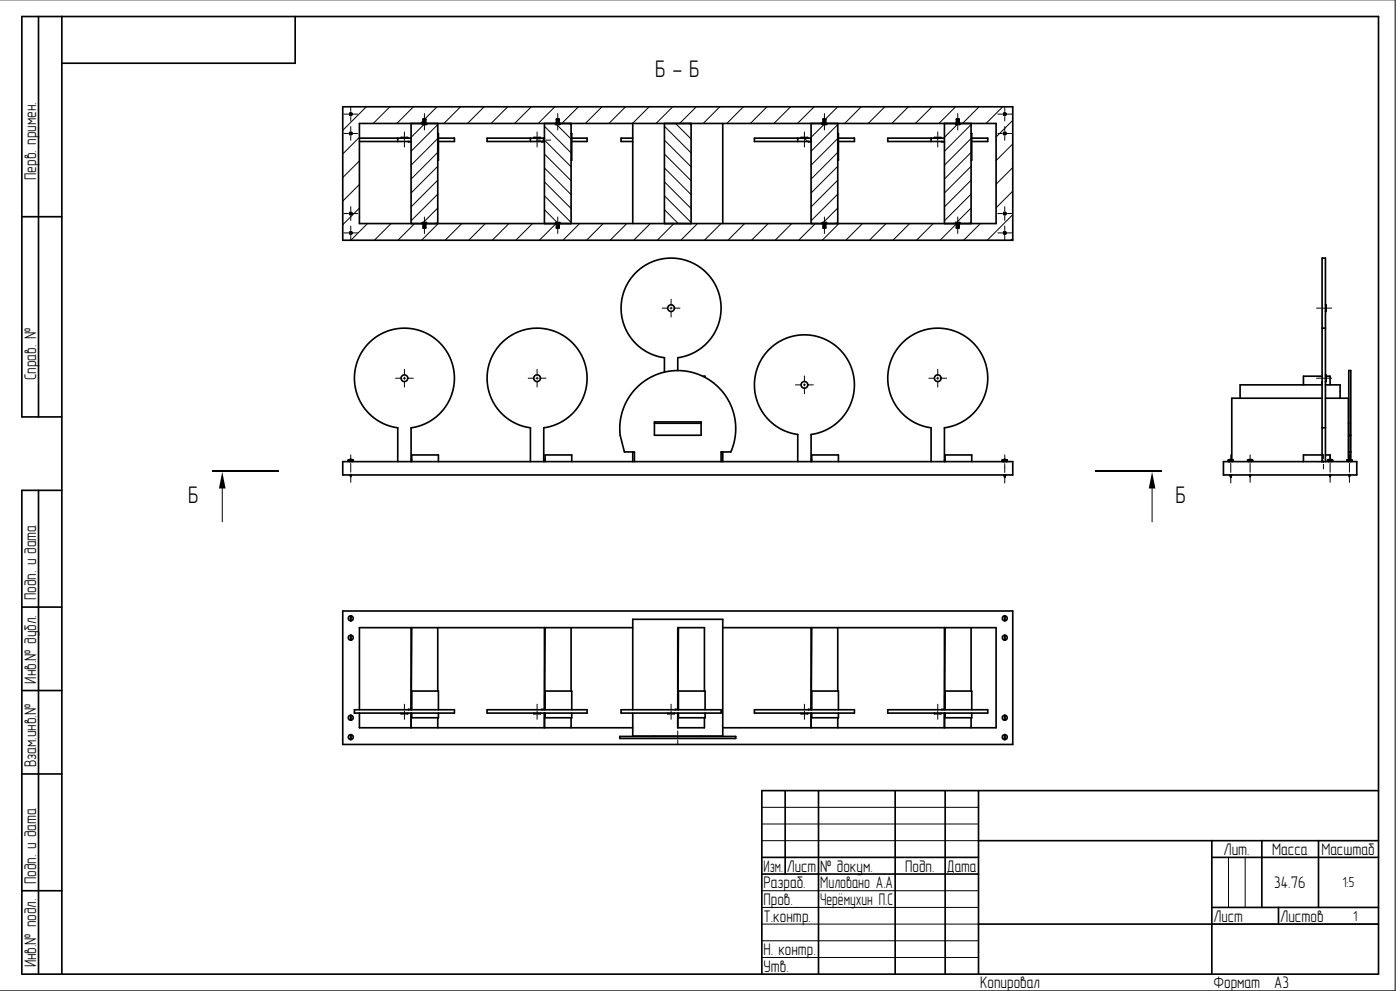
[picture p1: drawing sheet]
<svg xmlns="http://www.w3.org/2000/svg" width="420mm" height="297mm" viewBox="0 0 420 297" stroke-linecap="round" stroke-linejoin="round" font-family="sans-serif">
<g fill="none" stroke="#000" stroke-width=".5">
<path d="M11.6 5v120M18.6 5v287M88.6 5v14h-70M102.8 32h201v40h-201zM107.8 37h191v30h-191zM123.3 37v30M126.9 37v-1.3h.8v1.3M127 35.7l.1 1.5-.4 .1v-.3M127.6 35.7v1.5l.4 .1v-.3M131.3 37v30M163.3 37v30M166.9 37v-1.3h.8v1.3"/>
<path d="M167 35.7l.1 1.5-.4 .1v-.3M167.6 35.7v1.5l.4 .1v-.3M171.3 37v30M189.8 37v30M199.3 37v30M207.3 37v30M216.8 37v30M243.3 37v30M246.9 37v-1.3h.8v1.3M247 35.7l.1 1.5-.4 .1v-.3M247.6 35.7v1.5l.4 .1v-.3M251.3 37v30"/>
<path d="M283.3 37v30M286.9 37v-1.3h.8v1.3M287 35.7l.1 .4M287.1 36.1h.5M287.1 36.1v1.1l-.4 .1v-.3M287.6 36.1v1.1l.4 .1v-.3M287.6 35.7v.4M291.3 37v30M107.8 42.4h15.5M107.8 41.4h15.5M119.3 41.4v1M120.3 41.4v-.2h2v.2"/>
<path d="M122.5 42.4l.8 .1M131.3 40h.2v8h-.2M131.5 41.4h4.8v1h-4.8M159.1 41.4v1M160.1 41.4v-.2h2v.2M162.5 42.4l.8 .1M163.1 41.4v1h-17v-1h17.2M163.1 41.5h.2M171.3 40h.2v8h-.2M171.5 41.4h4.6v1h-4.6M189.8 41.4h-3.5v1h3.5M239.3 41.4v1"/>
<path d="M240.3 41.4v-.2h2v.2M242.5 42.4l.8 .1M243.3 41.4h-17v1h17M251.3 40h.2v8h-.2M251.5 41.4h4.8v1h-4.8M279.3 41.4v1M280.3 41.4v-.2h2v.2M282.5 42.4l.8 .1M283.3 41.4h-17v1h17M291.3 40h.2v8h-.2M291.5 41.4h4.8v1h-4.8M6.6 65h12"/>
<path d="M126.7 67v-.3l.4 .1v1.1M126.9 67v1.3h.8v-1.3M127.1 67.9h.5M127.1 67.9l-.1 .4M127.6 67.9v.4M128 67v-.3l-.4 .1v1.1M166.7 67v-.3l.4 .1v1.1M166.9 67v1.3h.8v-1.3M167.1 67.9h.5M167.1 67.9l-.1 .4M167.6 67.9v.4M168 67v-.3l-.4 .1v1.1"/>
<path d="M246.7 67v-.3l.4 .1v1.1M246.9 67v1.3h.8v-1.3M247.1 67.9h.5M247.1 67.9l-.1 .4M247.6 67.9v.4M248 67v-.3l-.4 .1v1.1M286.7 67v-.3l.4 .1v1.1M286.9 67v1.3h.8v-1.3M287.1 67.9h.5M287.1 67.9l-.1 .4M287.6 67.9v.4M288 67v-.3l-.4 .1v1.1"/>
<path d="M396.6 98.3h1M397.6 91.3h.2v2h-.2M203.3 111.1v-3.9a15 15 0 0 0 10.7-22.9 15 15 0 0 0-25.3 0 15 15 0 0 0 10.6 22.9v4.3M210.8 112.7h.7v.4M396.6 114.4v.6M396.6 112.7h-5.6v2.6M396.6 119.3h-27.1v18.4M396.6 115.3h-24.6v4M397.6 119.3h6.9v18.4M397.6 115.3h4.4v4M397.6 112.3h.2v2h-.2M397.8 112.7h1.2v2.6"/>
<path d="M18.6 125h-12v-120h407v287h-407v-145h12M102.8 138.3h201v4h-201zM104.5 138l.3 .3M104.5 137.9l.6-.2v.4l.2-.4 .7 .2M104.5 137.9v.1M104.5 138h.6M104.5 137.9h.6M105.3 138h.7M105.3 137.9h.7M106 138l-.4 .3M106 137.9v.1M119.3 138.3v-10.1a15 15 0 0 1-10.6-22.9 15 15 0 0 1 25.3 0 15 15 0 0 1-10.7 22.9v10.1"/>
<path d="M123.3 137.8h.2M123.5 138.3v-2h8v2M159.1 138.3v-10.1a15 15 0 0 1-10.6-22.9 15 15 0 0 1 25.3 0 15 15 0 0 1-10.7 22.9v10.1M163.1 137.8h.4M163.5 138.3v-2h8v2M189.8 135.4v2.9M190.3 138.3v-2.9h-3l-1.3-5a17.4 17.4 0 0 1 19.9-19.2 17.4 17.4 0 0 1 13.3 24.2h-2.9v2.9M196.3 126.4h14v4h-14zM196.3 126.8h14M216.8 135.4v2.9M239.3 138.3v-8.1a15 15 0 0 1-10.6-22.9 15 15 0 0 1 25.3 0 15 15 0 0 1-10.7 22.9v8.1M243.3 137.8h.2"/>
<path d="M243.5 138.3v-2h8v2M279.3 138.3v-10.1a15 15 0 0 1-10.6-22.9 15 15 0 0 1 25.3 0 15 15 0 0 1-10.7 22.9v10.1M283.3 137.8h.2M283.5 138.3v-2h8v2M300.7 138l.3 .3M300.7 137.9l.6-.2v.4l.2-.4 .7 .2M300.7 138.2l.1 .1M300.7 137.9v.1M300.7 138h.6M300.7 137.9h.6M300.7 138.2h.2M300.7 138.1v.1"/>
<path d="M301.5 138h.7M301.5 137.9h.7M302 138.2h.2M302.1 138.1l.1 .1M302.2 138l-.4 .3M302.2 138.2l-.2 .1M302.2 137.9v.1M367 138.3h40v4h-40zM368.5 137.9l.8-.2 .7 .2M368.5 138h1.5M368.5 137.9h1.5M368.5 138.2h.2"/>
<path d="M368.5 138.1h.1M368.5 138.2l.1 .1M368.5 138l.1 .1M368.5 137.9v.1M368.5 138.1v.1M368.6 138.1h-.1M368.6 138.1l.2 .2M368.6 138.1h.1M368.6 138.3h.1M369.8 138.1h.1M369.9 138.1l-.3 .2M370 138l-.2 .1"/>
<path d="M370 137.9v.1M374.3 137.9l.8-.2 .7 .2M374.3 138h1.5M374.3 137.9h1.5M374.3 138l.1 .1M374.3 137.9v.1M374.4 138.1l.2 .2M374.4 138.1h.1M375.6 138.1h.1M375.7 138.1l-.3 .2M375.8 138l-.2 .1M375.8 137.9v.1"/>
<path d="M396.6 138l-.1 .3M396.6 136.3h-5.6v2M396.6 138.3v-61h1v61M396.6 128.2h1M397.6 136.3h1.4v1.4M398.3 137.9l.8-.2 .7 .2M398.3 138h1.5M398.3 137.9h1.5M398.3 138l.1 .1M398.3 137.9v.1M398.4 138.1l.2 .2M398.4 138.1h.1"/>
<path d="M399.6 138.1h.1M399.7 138.1l-.3 .2M399.8 138l-.2 .1M399.8 137.9v.1M404.1 138l.3 .3M404.1 137.9l.8-.2 .7 .2M404.1 138h1.5M404.1 137.9h1.5M404.1 137.9v.1M404.5 126.8h.1M404.5 130.8h.1M404.6 130.4h.6"/>
<path d="M404.6 135.4h.6M404.6 137.7v-26.6h.6v26.7M405.4 138.1h.1M405.5 138.1l-.3 .2M405.6 138l-.2 .1M405.6 137.9v.1M11.6 147v145M105 142.3l.2 .6 .2-.6M301.2 142.3l.2 .8 .3-.8M301.2 142.3l.2 .6 .2-.6M369 142.3l.2 .8 .3-.8M369 142.3l.2 .6 .2-.6"/>
<path d="M374.8 142.3l.2 .6 .2-.6M398.8 142.3l.2 .6 .2-.6M404.6 142.3l.2 .6 .2-.6M6.6 182h12M102.8 183.1h201v40h-201zM104.7 190.6l.4-.2v1.4a.74 .74 0 0 1-.6-.5 .74 .74 0 0 1 .2-.7zM104.7 184.8l.4-.2v1.4a.74 .74 0 0 1-.6-.5 .74 .74 0 0 1 .2-.7zM105.1 184.7h.2M105.1 190.5h.2M105.1 185.9h.2M105.1 191.7h.2M105.3 190.4a.74 .74 0 0 1 .7 .7 .74 .74 0 0 1-.7 .7z"/>
<path d="M105.3 184.6a.74 .74 0 0 1 .7 .7 .74 .74 0 0 1-.7 .7zM123.3 188.1v24.5M123.5 188.1l-.1 24.5M131.3 188.1v19M163.3 188.1v24.5l.2-24.5M171.3 188.1v19M189.8 188.1h-82v24.6M203.5 188.1l-.2 24.5v-24.5h8v19M216.8 188.1h82v30h-82M243.3 188.1v24.5M243.5 188.1l-.1 24.5M251.3 188.1v19"/>
<path d="M283.3 188.1v24.5l.2-24.5M291.3 188.1v19M300.9 184.8l.4-.2v1.4a.74 .74 0 0 1-.6-.5 .74 .74 0 0 1 .2-.7zM300.9 190.6l.4-.2v1.4a.74 .74 0 0 1-.6-.5 .74 .74 0 0 1 .2-.7zM301.3 184.7h.2M301.3 190.5h.2M301.3 185.9h.2M301.3 191.7h.2M301.5 184.6a.74 .74 0 0 1 .7 .7 .74 .74 0 0 1-.7 .7zM301.5 190.4a.74 .74 0 0 1 .7 .7 .74 .74 0 0 1-.7 .7zM6.6 207h12M104.7 214.6l.4-.2v1.4a.74 .74 0 0 1-.6-.5 .74 .74 0 0 1 .2-.7z"/>
<path d="M105.1 214.5h.2M105.1 215.7h.2M105.3 214.4a.74 .74 0 0 1 .7 .7 .74 .74 0 0 1-.7 .7zM106.3 212.7h30v1h-30zM107.8 213.7v4.4h82M120.3 213.7v.2h2v-.2M123.3 213.7v4.4l.1-4.4M123.5 212.7v-5.6h8v5.6M123.5 213.7v1.4h8v-1.4M123.5 212.6l-1 .1M131.3 215.1v3M146.1 212.7h30v1h-30z"/>
<path d="M160.1 213.7v.2h2v-.2M163.3 213.7v4.4M163.5 212.7v-5.6h8v5.6M163.5 213.7v1.4h8v-1.4M163.5 212.6l-1 .1M171.3 215.1v3M186.3 212.7h30v1h-30zM189.8 212.7v-27.1h27v35h-27v-6.9M200.3 213.7v.2h2v-.2M203.3 213.7v4.4h8v-3M203.5 212.7v-5.6h8v5.6M203.5 213.7v1.4h8v-1.4"/>
<path d="M203.5 212.6l-1 .1M226.3 212.7h30v1h-30zM240.3 213.7v.2h2v-.2M243.3 213.7v4.4l.1-4.4M243.5 212.7v-5.6h8v5.6M243.5 213.7v1.4h8v-1.4M243.5 212.6l-1 .1M251.3 215.1v3M266.3 212.7h30v1h-30zM280.3 213.7v.2h2v-.2M283.3 213.7v4.4M283.5 212.7v-5.6h8v5.6"/>
<path d="M283.5 213.7v1.4h8v-1.4M283.5 212.6l-1 .1M291.3 215.1v3M300.9 214.6l.4-.2v1.4a.74 .74 0 0 1-.6-.5 .74 .74 0 0 1 .2-.7zM301.3 214.5h.2M301.3 215.7h.2M301.5 214.4a.74 .74 0 0 1 .7 .7 .74 .74 0 0 1-.7 .7zM6.6 232h12M104.7 220.4l.4-.2v1.4a.74 .74 0 0 1-.6-.5 .74 .74 0 0 1 .2-.7zM105.1 220.3h.2M105.1 221.5h.2M105.3 220.2a.74 .74 0 0 1 .7 .7 .74 .74 0 0 1-.7 .7z"/>
<path d="M185.9 220.7h34.8v.6h-34.8zM196.3 220.6v.1M210.3 220.6v.1M235.6 237v25M245.6 237v55M268.6 237v55M283.6 237v55M293.6 237v55M300.9 220.4l.4-.2v1.4a.74 .74 0 0 1-.6-.5 .74 .74 0 0 1 .2-.7zM301.3 220.3h.2M301.3 221.5h.2M301.5 220.2a.74 .74 0 0 1 .7 .7 .74 .74 0 0 1-.7 .7z"/>
<path d="M413.6 237h-185v55M228.6 257h65M293.6 252h120M363.6 257h50M363.6 252v40M378.6 252v20M395.6 252v20M6.6 267h12M228.6 262h65M293.6 277h120M363.6 272h50M383.6 272v5"/>
<circle cx="105.2" cy="34.2" r=".4"/>
<circle cx="301.4" cy="34.2" r=".4"/>
<circle cx="105.2" cy="40" r=".4"/>
<circle cx="301.4" cy="40" r=".4"/>
<circle cx="105.2" cy="69.8" r=".4"/>
<circle cx="105.2" cy="64" r=".4"/>
<circle cx="301.4" cy="69.8" r=".4"/>
<circle cx="301.4" cy="64" r=".4"/>
<circle cx="201.3" cy="92.3" r="1"/>
<circle cx="121.3" cy="113.3" r="1"/>
<circle cx="161.1" cy="113.3" r="1"/>
<circle cx="241.3" cy="115.3" r="1"/>
<circle cx="281.3" cy="113.3" r="1"/>
</g>
<g fill="none" stroke="#000" stroke-width=".3">
<path d="M-.1 0h418.7v297h-418.7M102.8 32h.1M103.2 34.2h1.3M105 33.9h-.1M105 34.2h.5M105.2 32.1v1.3M105.2 33.9v.6M105.2 35v1.3M105.2 37.9v1.3M105.2 39.7v.6M106 34.2h1.3M109.9 32l-7.1 7.1"/>
<path d="M117 32l-5 5M121.3 39.5v1.5M124 32l-5 5M127.3 34v1.6M127.3 36.2v.6M127.3 37.4v1.6M127.5 37l-4.2 4.2M131.1 32l-5 5M131.3 37.3l-8 8M138.2 32l-5 5M145.3 32l-5 5M152.3 32l-5 5"/>
<path d="M159.4 32l-5 5M161.1 39.5v1.5M163.3 37.8l8 8M166.5 32l-5 5M166.7 37l4.6 4.7M167.3 34v1.6M167.3 36.2v.6M167.3 37.4v1.6M170.8 37l.5 .5M173.5 32l-5 5M180.6 32l-5 5M187.7 32l-5 5"/>
<path d="M194.7 32l-5 5M199.3 37.8l8 8M201.8 32l-5 5M202.7 37l4.6 4.7M206.8 37l.5 .5M208.9 32l-5 5M216 32l-5 5M223 32l-5 5M230.1 32l-5 5M237.2 32l-5 5M241.3 39.5v1.5M244.2 32l-5 5"/>
<path d="M247.3 34v1.6M247.3 36.2v.6M247.3 37.4v1.6M247.5 37l-4.2 4.2M251.3 32l-5 5M251.3 37.3l-8 8M258.4 32l-5 5M265.5 32l-5 5M272.5 32l-5 5M279.6 32l-5 5M281.3 39.5v1.5M286.7 32l-5 5"/>
<path d="M287.3 34v1.6M287.3 36.2v.6M287.3 37.4v1.6M287.5 37l-4.2 4.2M291.3 37.3l-8 8M293.7 32l-5 5M299.4 34.2h1.3M300.8 32l-5 5M301.2 33.9h-.1M301.2 34.2h.5M301.4 32.1v1.3M301.4 33.9v.6"/>
<path d="M301.4 35v1.3M301.4 37.9v1.3M301.4 39.7v.6M302.2 34.2h1.3M303.8 36.1l-5 5M103.2 40h1.3M104.9 40.3h.1M105 40h.5M105.2 40.8v1.3M106 40h1.3M107.8 41.1l-5 5M107.8 48.2l-5 5"/>
<path d="M107.8 55.3l-5 5M121.3 41.5v.6M121.3 42.7v1.4M131.3 41.5l-8 8M131.3 45.7l-8 8M131.3 49.8l-8 8M131.3 54l-8 8M131.3 58.2l-8 8M160.9 42h1.3M161.1 41.5v.6M161.1 42.7v1.4M162.8 42h.5"/>
<path d="M163.3 58.7l8 8M163.3 54.5l8 8M163.3 50.3l8 8M163.3 46.2l8 8M163.3 42l8 8M163.8 42h1.4M199.3 58.7l8 8M199.3 54.5l8 8M199.3 50.3l8 8M199.3 46.2l8 8M199.3 42l8 8M241.3 41.4l1 1"/>
<path d="M241.3 41.5v.6M241.3 42.7v1.4M251.3 41.5l-8 8M251.3 45.7l-8 8M251.3 49.8l-8 8M251.3 54l-8 8M251.3 58.2l-8 8M281.3 41.5v.6M281.3 42.7v1.4M291.3 41.5l-8 8M291.3 45.7l-8 8M291.3 49.8l-8 8"/>
<path d="M291.3 54l-8 8M291.3 58.2l-8 8M299.4 40h1.3M301.1 40.3h.1M301.2 40h.5M301.4 40.8v1.3M302.2 40h1.3M303.8 43.1l-5 5M303.8 50.2l-5 5M303.8 57.3l-5 5M103.2 69.8h1.3M103.2 64h1.3"/>
<path d="M104.9 70.1h.1M105 63.7h-.1M105 69.8h.5M105 64h.5M105.2 61.9v1.3M105.2 63.7v.6M105.2 64.8v1.3M105.2 67.7v1.3M105.2 69.5v.6M105.2 70.6v1.3M106 69.8h1.3M106 64h1.3"/>
<path d="M107.8 62.4l-5 5M110.3 67l-5 5M117.3 67l-5 5M124.4 67l-5 5M127.3 65v1.6M127.3 67.2v.6M127.3 68.4v1.6M131.3 62.3l-4.6 4.7M131.3 66.5l-.5 .5M131.5 67l-5 5M138.5 67l-5 5M145.6 67l-5 5"/>
<path d="M152.7 67l-5 5M159.7 67l-5 5M163.3 62.8l4.2 4.2M166.8 67l-5 5M167.3 65v1.6M167.3 67.2v.6M167.3 68.4v1.6M173.9 67l-5 5M181 67l-5 5M188 67l-5 5M195.1 67l-5 5M199.3 62.8l4.2 4.2"/>
<path d="M202.2 67l-5 5M209.2 67l-5 5M216.3 67l-5 5M223.4 67l-5 5M230.5 67l-5 5M237.5 67l-5 5M244.6 67l-5 5M247.3 65v1.6M247.3 67.2v.6M247.3 68.4v1.6M251.3 62.3l-4.6 4.7M251.3 66.5l-.5 .5"/>
<path d="M251.7 67l-5 5M258.7 67l-5 5M265.8 67l-5 5M272.9 67l-5 5M280 67l-5 5M287 67l-5 5M287.3 65v1.6M287.3 67.2v.6M287.3 68.4v1.6M291.3 62.3l-4.6 4.7M291.3 66.5l-.5 .5M294.1 67l-5 5"/>
<path d="M299.4 69.8h1.3M299.4 64h1.3M301.1 64.3h.1M301.2 69.5h-.1M301.2 69.8h.5M301.2 64h.5M301.4 61.9v1.3M301.4 63.7v.6M301.4 64.8v1.3M301.4 67.7v1.3M301.4 69.5v.6M301.4 70.6v1.3"/>
<path d="M302.2 69.8h1.3M302.2 64h1.3M303.8 64.3l-7.6 7.7M303.8 71.4l-.6 .6M198.7 92.3h1.6M201 92.3h.7M201.3 89.7v1.6M201.3 92v.7M201.3 93.3v1.7M202.3 92.3h1.7M395 92.3h1.4M396.9 92.3h.6"/>
<path d="M398.1 92.3h1.4M118.7 113.3h1.6M121 113.3h.7M121.3 110.7v1.6M121.3 113v.7M121.3 114.3v1.7M122.3 113.3h1.7M158.5 113.3h1.6M160.8 113.3h.7M161.1 110.7v1.6M161.1 113v.7M161.1 114.3v1.7"/>
<path d="M162.1 113.3h1.7M238.7 115.3h1.6M241 115.3h.7M241.3 112.7v1.6M241.3 115v.7M241.3 116.3v1.7M242.3 115.3h1.7M278.7 113.3h1.6M281 113.3h.7M281.3 110.7v1.6M281.3 113v.7M281.3 114.3v1.7"/>
<path d="M282.3 113.3h1.7M395 113.3h1.4M396.9 113.3h.6M398.1 113.3h1.4M105.2 136.3v1.2M105.2 138v.4M105.2 138.9v1.1M301.4 136.3v1.2M301.4 138v.5M301.4 139v2.6M369.2 136.3v1.2M369.2 138v.4"/>
<path d="M369.2 138.9v1.1M375 136.3v1.2M375 138v.4M375 138.9v1.1M394.9 138.3h1.3M396.8 138.3h.5M397 136.2v1.3M397 138.1v.5M397 139.2v1.3M397.8 138.3h1.4M399 136.3v1.2M399 138v.4"/>
<path d="M399 138.9v1.1M404.8 136.3v1.2M404.8 138v.4M404.8 138.9v1.1M66.7 146.4v10M105.2 140.1v1.4M105.2 142.1v.5M105.2 143.2v1.4M301.4 142.2v.5M301.4 143.3v1.5M345.6 146.4v10M369.2 140.1v1.5"/>
<path d="M369.2 142.2v.5M369.2 143.3v1.5M375 140.1v1.4M375 142.1v.5M375 143.2v1.4M399 140.1v1.4M399 142.1v.5M399 143.2v1.4M404.8 140.1v1.4M404.8 142.1v.5M404.8 143.2v1.4M121.3 211v1.5"/>
<path d="M121.3 213v.6M121.3 214.2v1.4M161.1 211v1.5M161.1 213v.6M161.1 214.2v1.4M201.3 211v1.5M201.3 213v.6M201.3 214.2v1.4M203.3 219v1.3M241.3 211v1.5M241.3 213v.6M241.3 214.2v1.4"/>
<path d="M281.3 211v1.5M281.3 213v.6M281.3 214.2v1.4M203.3 220.8v.5M203.3 221.7v1.3M228.6 252h65M228.6 242h65M228.6 247h65M368.6 257v15M373.6 257v15M228.6 277h65M228.6 267h65"/>
<path d="M228.6 272h65M363.6 277h50M228.6 282h65M228.6 287h65"/>
</g>
<g fill="#000">
<path d="M66.7 141.4l1 5h-2zM345.6 141.4l1 5h-2z"/>
<path d="M63.7 140.9h20v.5h-20z" fill-rule="evenodd"/>
<path d="M328.6 140.9h20v.5h-20z" fill-rule="evenodd"/>
</g>
<g font-size="6.3">
<text x="196.5" y="23">Б - Б</text>
<text x="56.5" y="150.6">Б</text>
<text x="352.6" y="150.6">Б</text>
</g>
<g font-size="4.4">
<text x="10.8" y="53.9" transform="rotate(-90 10.8 53.9)">Перв. примен.</text>
<text x="10.8" y="113.9" transform="rotate(-90 10.8 113.9)">Справ. №</text>
<text x="10.8" y="179.9" transform="rotate(-90 10.8 179.9)">Подп. и дата</text>
<text x="10.8" y="204.9" transform="rotate(-90 10.8 204.9)">Инв.№ дубл.</text>
<text x="10.8" y="229.9" transform="rotate(-90 10.8 229.9)">Взам.инв.№</text>
<text x="367.1" y="256.2">Лит.</text>
<text x="381.7" y="256.2">Масса</text>
<text x="396.4" y="256.2">Масштаб</text>
<text x="229.1" y="261.2">Изм.</text>
<text x="236.1" y="261.2">Лист</text>
<text x="246.1" y="261.2">№ докум.</text>
<text x="271.5" y="261.2">Подп.</text>
<text x="284.1" y="261.2">Дата</text>
<text x="10.8" y="264.9" transform="rotate(-90 10.8 264.9)">Подп. и дата</text>
<text x="229.1" y="266.2">Разраб.</text>
<text x="246.1" y="266.2">Миловано А.А</text>
<text x="382.3" y="266.2">34.76</text>
<text x="229.1" y="271.2">Пров.</text>
<text x="246.1" y="271.2">Черёмухин П.С</text>
<text x="229.1" y="276.2">Т.контр.</text>
<text x="364.1" y="276.2">Лист</text>
<text x="384.1" y="276.2">Листов</text>
<text x="229.1" y="286.2">Н. контр.</text>
<text x="10.8" y="289.9" transform="rotate(-90 10.8 289.9)">Инв.№ подл.</text>
<text x="229.1" y="291.2">Утв.</text>
<text x="294.1" y="296.2">Копировал</text>
<text x="364.1" y="296.2">Формат</text>
<text x="382.3" y="296.2">A3</text>
</g>
<g font-size="3.8">
<text x="402.7" y="266">1:5</text>
<text x="405.9" y="276">1</text>
</g>
</svg>
